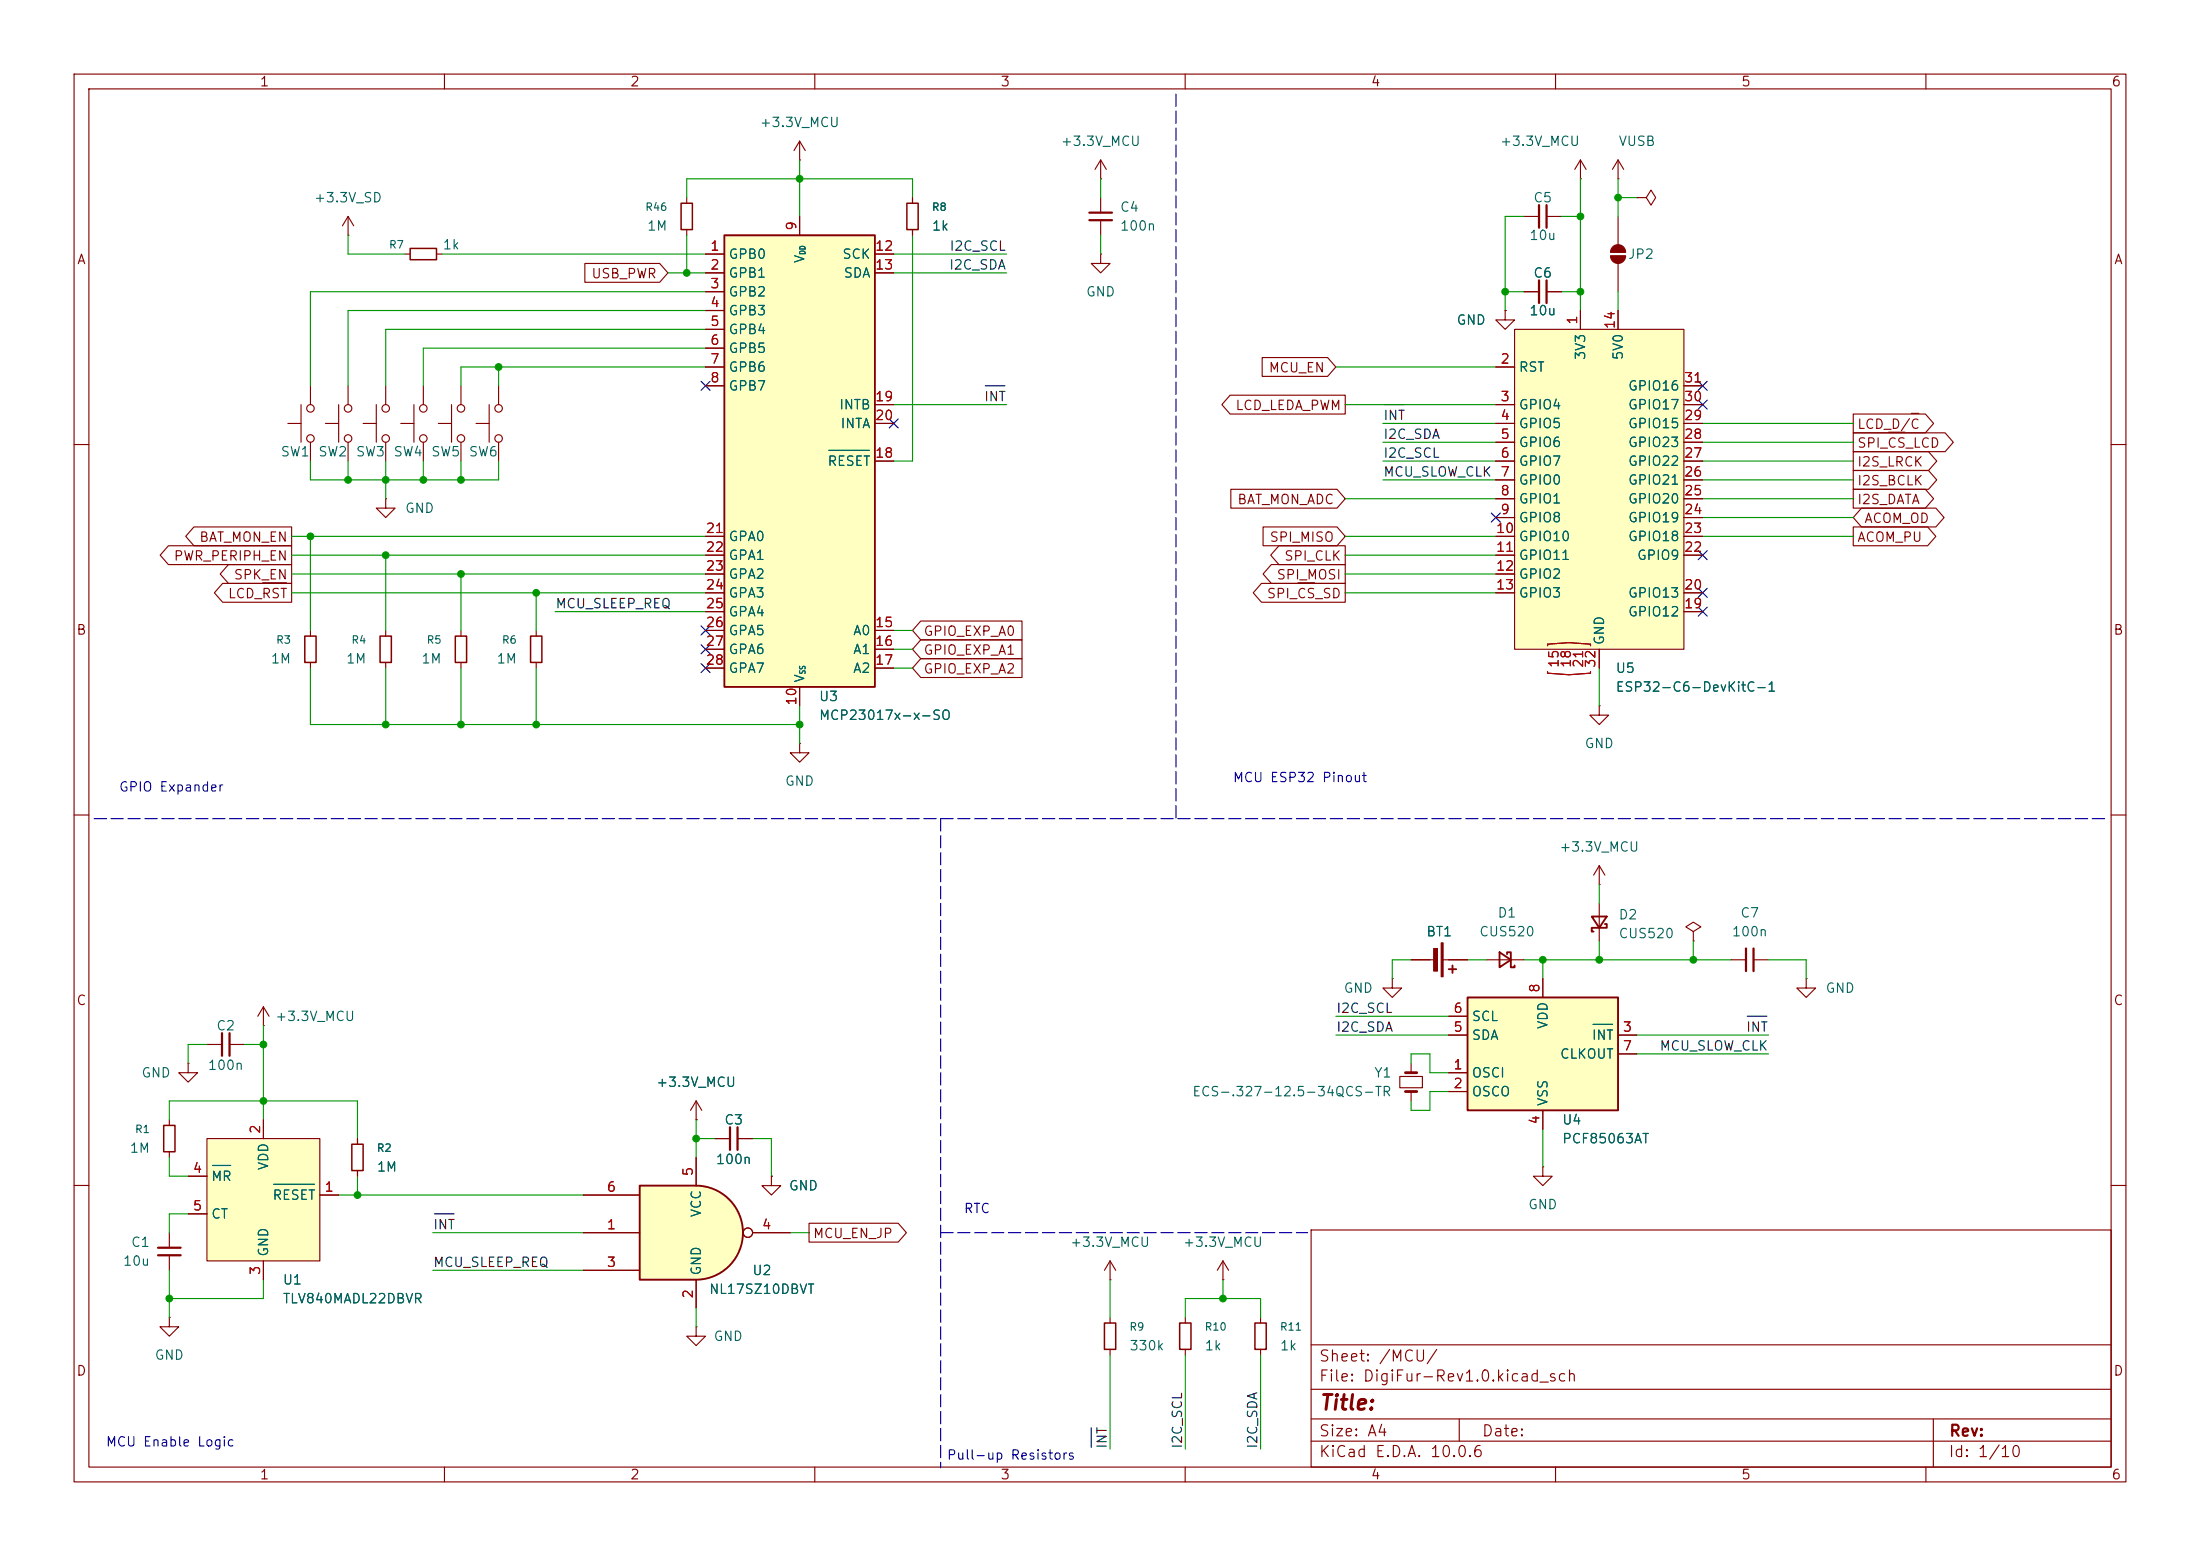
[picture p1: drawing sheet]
<svg xmlns="http://www.w3.org/2000/svg" width="297mm" height="210mm" viewBox="0 0 297 210" stroke-linecap="round" stroke-linejoin="round" font-family="sans-serif">
<g fill="none" stroke="#840000" stroke-width=".15">
<path d="M10 10h277v190h-277zM12 12h273v186h-273zM60 10v2M110 10v2M160 10v2M210 10v2M260 10v2M38.9 57.2h1.7M40.6 54.6v5.1M41.9 52.1v2.5M41.9 59.7v2.5M64.3 57.2h1.7"/>
<path d="M66 54.6v5.1M67.3 52.1v2.5M67.3 59.7v2.5M10 60h2M285 60h2M41.9 85.1v.8M41.9 89.4v.8M52.1 85.1v.8M52.1 89.4v.8M62.2 85.1v.8M62.2 89.4v.8M10 110h2"/>
<path d="M285 110h2M188 132.1v1.3h-1.3l1.3 1.2 1.2-1.2h-1.2M188 132.1h.1M48.3 153.7v.7M48.3 158v.8M94 151.1h.1M94 148.6l-.8 1.3M94 148.6l.7 1.3M94 148.6v2.5M96.5 153.7h2.1M99.6 153.7h2M104.1 158.8v1.2h-1.2l1.2 1.3 1.3-1.3h-1.3"/>
<path d="M104.1 158.8h.1M189 145.3h3v1.5h-3zM190.5 143.5v1.3M190.5 147.3v1.3M208.3 157.5v1.3h1.2l-1.2 1.2-1.3-1.2h1.3M208.3 157.5h.1M10 160h2M170.2 177.8v.8M177 166h108v32h-108zM285 160h2M60 198v2M110 198v2"/>
<path d="M160 198v2M170.2 182.1v.8M177 194.5h108M177 191.5h108M177 187.5h108M177 181.5h108M197 191.5v3M210 198v2M260 198v2M261 191.5v6.5"/>
<circle cx="41.9" cy="55.1" r=".51"/>
<circle cx="41.9" cy="59.2" r=".51"/>
<circle cx="67.3" cy="55.1" r=".51"/>
<circle cx="67.3" cy="59.2" r=".51"/>
</g>
<path d="M41.1 85.9h1.6v3.5h-1.6zM51.3 85.9h1.5v3.5h-1.5zM61.5 85.9h1.5v3.5h-1.5zM47.5 154.4h1.5v3.6h-1.5zM169.4 178.6h1.5v3.5h-1.5z" fill="none" stroke="#840000" stroke-width=".2"/>
<path d="M189.7 147.3h1.6M189.7 144.8h1.6" fill="none" stroke="#840000" stroke-width=".38"/>
<path d="M98.6 152.1v3.1M99.6 152.1v3.1" fill="none" stroke="#840000" stroke-width=".3"/>
<path d="M94 160a6.4 6.4 0 0 1 6.3 6.4 6.4 6.4 0 0 1-6.3 6.3z" fill="#ffffc2" stroke="#ffffc2" stroke-width=".14"/>
<path d="M86.4 160h7.6v12.7h-7.6z" fill="#ffffc2"/>
<path d="M195.6 130.8h1M196.1 130.3v1M202.4 128.5l1.6 1-1.6 1.1zM203.5 128.8v-.3h.5v2.1h.5v-.3M86.4 160h7.6a6.4 6.4 0 0 1 6.3 6.4 6.4 6.4 0 0 1-6.3 6.3h-7.6z" fill="none" stroke="#840000" stroke-width=".25"/>
<g fill="none" stroke="#840000" stroke-width=".15">
<path d="M123.2 26.7v.7M123.2 31v.8M190.5 129.5h3.3M194.8 129.5h3.3M200.7 129.5h5M228.6 125.7l1-.6-1-.6-1 .6 1 .6v1.3M228.6 127h.1M94 156.2v3.8M78.7 166.4h7.7M78.7 171.5h7.7M78.7 161.3h7.7M94 179.1v1.2h-1.3l1.3 1.3 1.2-1.3h-1.2"/>
<path d="M94 179.1h.1M94 172.7v3.8M101.6 166.4h5.1"/>
<circle cx="101" cy="166.4" r=".63"/>
</g>
<g fill="#840000" stroke="#840000" stroke-width=".15">
<path d="M194.6 127.3h.2v4.5h-.2z"/>
<path d="M193.5 128h.6v3.1h-.6z"/>
</g>
<path d="M122.4 27.4h1.6v3.6h-1.6z" fill="none" stroke="#840000" stroke-width=".2"/>
<path d="M97.8 31.8h20.3v60.9h-20.3z" fill="#ffffc2"/>
<path d="M97.8 31.8h20.3v60.9h-20.3z" fill="none" stroke="#840000" stroke-width=".25"/>
<g fill="none" stroke="#840000" stroke-width=".15">
<path d="M107.9 19.1v2.5M107.9 19.1l-.7 1.2M107.9 19.1l.8 1.2M47 31.8h.1M47 29.2l-.8 1.3M47 29.2l.8 1.3M47 29.2v2.6M54.6 34.3h.8M58.9 34.3h.8M92.7 26.7v.7M92.7 31v.8M95.2 34.3h2.6"/>
<path d="M95.2 36.8h2.6M95.2 39.4h2.6M107.9 21.6h.1M107.9 29.2v2.6M118.1 34.3h2.5M118.1 36.8h2.5M148.6 34.3v1.3h1.3l-1.3 1.2-1.3-1.2h1.3M148.6 34.3h.1M148.6 24.1h.1M148.6 21.6v2.5M148.6 26.7v2M148.6 29.7v2.1"/>
<path d="M148.6 21.6l-.8 1.3M148.6 21.6l.8 1.3M218.4 24.1h.1M218.4 21.6l-.7 1.3M218.4 21.6l.8 1.3M218.4 21.6v2.5M43.9 57.2h1.8M45.7 54.6v5.1M47 52.1v2.5M47 59.7v2.5M49 57.2h1.8M50.8 54.6v5.1"/>
<path d="M52.1 52.1v2.5M52.1 59.7v2.5M54.1 57.2h1.8M55.9 54.6v5.1M57.1 52.1v2.5M57.1 59.7v2.5M59.2 57.2h1.8M61 54.6v5.1M62.2 52.1v2.5M62.2 59.7v2.5M95.2 41.9h2.6M95.2 44.5h2.6"/>
<path d="M95.2 47h2.6M95.2 49.5h2.6M95.2 52.1h2.6M118.1 54.6h2.5M118.1 57.2h2.5M203.2 41.9v1.3h1.3l-1.3 1.3-1.3-1.3h1.3M203.2 41.9h.1M52.1 67.3v1.3h1.2l-1.2 1.3-1.3-1.3h1.3M52.1 67.3h.1M95.2 72.4h2.6M95.2 74.9h2.6M95.2 77.5h2.6"/>
<path d="M118.1 62.2h2.5M72.4 85.1v.8M72.4 89.4v.8M95.2 85.1h2.6M95.2 87.6h2.6M95.2 90.2h2.6M95.2 80h2.6M95.2 82.6h2.6M107.9 92.7v2.6M118.1 85.1h2.5M118.1 87.6h2.5M118.1 90.2h2.5"/>
<path d="M107.9 100.3v1.3h1.3l-1.3 1.3-1.2-1.3h1.2M107.9 100.3h.1M233.7 129.5h2M236.7 129.5h2.1M25.4 143.5v1.3h1.3l-1.3 1.3-1.3-1.3h1.3M25.4 143.5h.1M27.9 141h2.1M31 141h2M149.9 172.7h.1M149.9 170.2v2.5M149.9 177.8v.8M149.9 170.2l-.8 1.3"/>
<path d="M149.9 170.2l.7 1.3M160 177.8v.8M165.1 172.7h.1M165.1 170.2l-.8 1.3M165.1 170.2l.8 1.3M165.1 170.2v2.5M149.9 182.1v.8M160 182.1v.8"/>
<circle cx="47" cy="59.2" r=".51"/>
<circle cx="47" cy="55.1" r=".51"/>
<circle cx="52.1" cy="59.2" r=".51"/>
<circle cx="52.1" cy="55.1" r=".51"/>
<circle cx="57.2" cy="59.2" r=".51"/>
<circle cx="57.2" cy="55.1" r=".51"/>
<circle cx="62.2" cy="59.2" r=".51"/>
<circle cx="62.2" cy="55.1" r=".51"/>
</g>
<path d="M111.9 60.8h5.5" fill="none" stroke="#006464" stroke-width=".15"/>
<path d="M55.4 33.5h3.5v1.6h-3.5zM91.9 27.4h1.6v3.6h-1.6zM71.6 85.9h1.6v3.5h-1.6zM149.1 178.6h1.5v3.5h-1.5zM159.3 178.6h1.5v3.5h-1.5z" fill="none" stroke="#840000" stroke-width=".2"/>
<path d="M147.1 28.7h3M147.1 29.7h3M30 139.4v3.1M31 139.4v3.1M235.7 128v3.1M236.7 128v3.1" fill="none" stroke="#840000" stroke-width=".3"/>
<path d="M198.1 134.6h20.3v15.3h-20.3z" fill="#ffffc2"/>
<path d="M198.1 134.6h20.3v15.3h-20.3z" fill="none" stroke="#840000" stroke-width=".25"/>
<path d="M35.6 138.4h.1M35.6 135.9l-.8 1.3M35.6 135.9l.7 1.3M35.6 135.9v2.5M195.6 139.7h2.5M195.6 137.2h2.5M208.3 132.1v2.5M218.4 139.7h2.6M195.6 144.8h2.5M195.6 147.3h2.5M208.3 149.9v2.5M218.4 142.2h2.6" fill="none" stroke="#840000" stroke-width=".15"/>
<path d="M215.1 138.3h2.6" fill="none" stroke="#006464" stroke-width=".15"/>
<path d="M27.9 153.7h15.3v16.5h-15.3z" fill="#ffffc2"/>
<g fill="none" stroke="#840000" stroke-width=".15">
<path d="M205.7 29.2h2.1M205.7 39.4h2.1M208.8 29.2h2M208.8 39.4h2M213.4 24.1h.1M213.4 21.6l-.8 1.3M213.4 21.6l.7 1.3M213.4 21.6v2.5M221 26.7h1.2l.7-1 .6 1-.6 1-.7-1M221 26.7h.1M215.9 95.3v1.2h1.3l-1.3 1.3-1.3-1.3h1.3M215.9 95.3h.1"/>
<path d="M215.9 119.4h.1M215.9 116.8l-.8 1.3M215.9 116.8l.8 1.3M215.9 116.8v2.6M215.9 121.9v5.1M243.8 132.1v1.3h-1.2l1.2 1.2 1.3-1.2h-1.3M243.8 132.1h.1M22.9 151.1v.8M22.9 155.4v.8M25.4 158.8h2.5M27.9 153.7h15.3v16.5h-15.3zM35.6 151.1v2.6"/>
<path d="M22.9 177.8v1.3h1.2l-1.2 1.2-1.3-1.2h1.3M22.9 177.8h.1M22.9 166.4v2M22.9 169.4v2.1M25.4 163.8h2.5M35.6 170.2v2.5M43.2 161.3h2.5"/>
</g>
<path d="M28.7 157.3h2.4M37 159.8h5.4" fill="none" stroke="#006464" stroke-width=".15"/>
<path d="M207.8 27.7v3M207.8 37.8v3.1M208.8 27.7v3M208.8 37.8v3.1M21.3 168.4h3.1M21.3 169.4h3.1" fill="none" stroke="#840000" stroke-width=".3"/>
<path d="M22.1 151.9h1.5v3.5h-1.5z" fill="none" stroke="#840000" stroke-width=".2"/>
<path d="M214.9 123.7h2l-1 1.5zM216.7 124.7h.2v.5h-2v.5h.2" fill="none" stroke="#840000" stroke-width=".25"/>
<path d="M204.5 44.5h22.8v43.1h-22.8z" fill="#ffffc2"/>
<g fill="none" stroke="#840000" stroke-width=".15">
<path d="M79 35.6h10.1l1.1 1.2-1.1 1.3h-10.1zM95.2 34.3h2.6M95.2 36.8h2.6M95.2 39.4h2.6M107.9 29.2v2.6M118.1 34.3h2.5M118.1 36.8h2.5M123.2 26.7v.7M123.2 31v.8M205.7 39.4h2.1M208.8 39.4h2M217.4 34h2.1"/>
<path d="M217.4 34.5h2.1M218.4 29.2v3.8M218.4 35.6v3.8M95.2 49.5h2.6M95.2 52.1h2.6M95.2 41.9h2.6M95.2 44.5h2.6M95.2 47h2.6M118.1 54.6h2.5M118.1 57.2h2.5M166.1 53.3h15.5v2.6h-15.5l-1.1-1.3zM170.4 48.3h8.8l1.1 1.2-1.1 1.3h-8.8z"/>
<path d="M201.9 49.5h2.6M201.9 54.6h2.6M201.9 57.2h2.6M201.9 59.7h2.6M203.2 41.9h.1M204.5 44.5h22.8v43.1h-22.8zM213.4 41.9v2.6M218.4 41.9v2.6M227.3 54.6h2.6M227.3 57.2h2.6M227.3 59.7h2.6M227.3 52.1h2.6"/>
<path d="M250.2 58.4h12.4l1.1 1.3-1.1 1.3h-12.4zM250.2 55.9h9.7l1.1 1.3-1.1 1.2h-9.7zM254.9 58.3h2.3M258 55.8h1M22.7 73.7h16.7v2.5h-16.7l-1.1-1.3zM26.2 71.1h13.2v2.6h-13.2l-1.1-1.3zM30.1 78.7h9.3v2.6h-9.3l-1.2-1.3zM30.8 76.2h8.6v2.5h-8.6l-1.1-1.2zM35.5 78.7h3.2M95.2 72.4h2.6M95.2 74.9h2.6M95.2 77.5h2.6"/>
<path d="M118.1 62.2h2.5M166.2 66h14.3l1.1 1.3-1.1 1.3h-14.3zM170.3 78.7h11.3v2.6h-11.3l-1.1-1.3zM170.5 71.1h10l1.1 1.3-1.1 1.3h-10zM171.6 76.2h10v2.5h-10l-1.1-1.2zM172.7 73.7h8.9v2.5h-8.9l-1.2-1.3zM175.2 78.7h2.3M201.9 62.2h2.6M201.9 64.8h2.6M201.9 67.3h2.6M201.9 69.9h2.6M201.9 72.4h2.6"/>
<path d="M201.9 74.9h2.6M201.9 77.5h2.6M227.3 62.2h2.6M227.3 64.8h2.6M227.3 67.3h2.6M227.3 69.9h2.6M227.3 72.4h2.6M227.3 74.9h2.6M250.2 66h9.7l1.1 1.3-1.1 1.3h-9.7zM250.2 61h10.2l1.1 1.2-1.1 1.3h-10.2zM250.2 71.1h10l1.1 1.3-1.1 1.3h-10zM250.2 63.5h10.2l1.1 1.3-1.1 1.2h-10.2z"/>
<path d="M251.3 68.6h10l1.2 1.3-1.2 1.2h-10l-1.1-1.2zM95.2 80h2.6M95.2 82.6h2.6M95.2 85.1h2.6M95.2 87.6h2.6M95.2 90.2h2.6M107.9 92.7v2.6M118.1 85.1h2.5M118.1 87.6h2.5M118.1 90.2h2.5M124.3 86.4h13.7v2.5h-13.7l-1.1-1.3zM124.3 83.8h13.7v2.6h-13.7l-1.1-1.3z"/>
<path d="M124.3 88.9h13.7v2.5h-13.7l-1.1-1.2zM201.9 80h2.6M215.9 87.6v2.6M227.3 80h2.6M227.3 82.6h2.6M190.5 129.5h2.5M195.6 139.7h2.5M195.6 137.2h2.5M195.6 129.5h2.5M208.3 132.1v2.5M218.4 139.7h2.6M25.4 158.8h2.5"/>
<path d="M35.6 151.1v2.6M48.3 153.7v.7M48.3 158v.8M94 151.1h.1M94 156.2v3.8M96.5 153.7h2.1M99.6 153.7h2M104.1 158.8h.1M195.6 144.8h2.5M195.6 147.3h2.5M208.3 149.9v2.5M218.4 142.2h2.6"/>
<path d="M25.4 163.8h2.5M35.6 170.2v2.5M43.2 161.3h2.5M78.7 161.3h7.7M78.7 166.4h7.7M78.7 171.5h7.7M94 172.7v3.8M101.6 166.4h5.1M109.2 165.1h12.1l1.1 1.3-1.1 1.2h-12.1z"/>
<circle cx="101" cy="166.4" r=".63"/>
</g>
<path d="M208.9 87.2v-.3l2.9-.2 2.9 .2v.3M208.9 90.6v.3l2.9 .2 2.9-.2v-.3" fill="none" stroke="#a90000" stroke-width=".15"/>
<g fill="#840000" stroke="#840000" stroke-width=".15">
<path d="M217.7 33.3a1.02 1.02 0 0 1 1.1-.2 1.02 1.02 0 0 1 .7 .9h-2.1l.1-.4z"/>
<path d="M217.4 34.5h2.1a1.02 1.02 0 0 1-1.1 1.1 1.02 1.02 0 0 1-1-1.1z"/>
</g>
<path d="M133 52.1h2.7M186.9 54.6h2.7M235.9 137.2h2.6M58.6 163.8h2.7M147.3 192.7v2.7" fill="none" stroke="#0f0f0f" stroke-width=".15"/>
<path d="M158.7 12.7v97.8M12.7 110.5h271.8M127 110.5v87.6M127 166.4h49.5" fill="none" stroke="#0000c2" stroke-width=".15" stroke-dasharray="1.7 .6"/>
<g fill="none" stroke="#009600" stroke-width=".15">
<path d="M47 31.8v2.5h7.6M59.7 34.3h35.5M90.2 36.8h5M92.7 26.7v-2.6h30.5v2.6M92.7 31.8v5M95.2 39.4h-53.3v12.7M107.9 21.6v7.6M120.6 36.8h15.3M120.6 34.3h15.3M123.2 31.8v30.4h-2.6M148.6 24.1v2.6M148.6 31.8v2.5"/>
<path d="M203.2 39.4h2.5M205.7 29.2h-2.5v12.7M210.8 29.2h2.6M210.8 39.4h2.6M213.4 24.1v17.8M218.4 24.1v5.1M218.4 39.4v2.5M218.4 26.7h2.6M67.3 49.5v2.6M95.2 49.5h-33v2.6M95.2 44.5h-43.1v7.6M95.2 47h-38.1v5.1"/>
<path d="M95.2 41.9h-48.2v10.2M120.6 54.6h15.3M180.3 49.5h21.6M181.6 54.6h20.3M186.7 59.7h15.2M186.7 57.2h15.2M229.9 59.7h20.3M229.9 57.2h20.3M39.4 74.9h55.8M39.4 77.5h55.8M39.4 72.4h55.8M41.9 62.2v2.6h25.4v-2.6"/>
<path d="M41.9 72.4v12.7M47 62.2v2.6M52.1 62.2v5.1M52.1 74.9v10.2M57.1 62.2v2.6M62.2 62.2v2.6M62.2 77.5v7.6M181.6 74.9h20.3M181.6 77.5h20.3M181.6 67.3h20.3M181.6 72.4h20.3M186.7 64.8h15.2"/>
<path d="M186.7 62.2h15.2M229.9 67.3h20.3M229.9 72.4h20.3M229.9 64.8h20.3M229.9 62.2h20.3M229.9 69.9h20.3M39.4 80h55.8M41.9 90.2v7.6h66M52.1 90.2v7.6M62.2 90.2v7.6M72.4 80v5.1M72.4 90.2v7.6"/>
<path d="M74.9 82.6h20.3M107.9 95.3v5M120.6 90.2h2.6M120.6 85.1h2.6M120.6 87.6h2.6M181.6 80h20.3M215.9 90.2v5.1M215.9 119.4v2.5M35.6 138.4v12.7M180.3 139.7h15.3M180.3 137.2h15.3M190.5 129.5h-2.5v2.6"/>
<path d="M198.1 129.5h2.6M205.7 129.5h28M208.3 129.5v2.6M215.9 127v2.5M221 139.7h17.8M228.6 127v2.5M238.8 129.5h5v2.6M22.9 151.1v-2.5h25.4v5.1M22.9 156.2v2.6h2.5M27.9 141h-2.5v2.5M33 141h2.6M48.3 158.8v2.5"/>
<path d="M94 151.1v5.1M94 153.7h2.5M101.6 153.7h2.5v5.1M190.5 143.5v-1.3h2.5v2.6h2.6M195.6 147.3h-2.6v2.6h-2.5v-1.3M208.3 152.4v5.1M221 142.2h17.8M22.9 171.5v6.3M25.4 163.8h-2.5v2.6M35.6 172.7v2.6h-12.7M45.7 161.3h33M58.4 166.4h20.3"/>
<path d="M58.4 171.5h20.3M94 176.5v2.6M106.7 166.4h2.5M149.9 172.7v5.1M160 177.8v-2.5h10.2v2.5M165.1 172.7v2.6M149.9 182.9v12.7M160 182.9v12.7M170.2 182.9v12.7"/>
</g>
<g fill="none" stroke="#000084" stroke-width=".15">
<path d="M94.6 51.5l1.3 1.2M95.9 51.5l-1.3 1.2M120 56.5l1.3 1.3M121.3 56.5l-1.3 1.3M229.3 51.5l1.2 1.2M229.3 54l1.2 1.2M230.5 51.5l-1.2 1.2M230.5 54l-1.2 1.2M201.3 69.2l1.2 1.3M202.5 69.2l-1.2 1.3M229.3 74.3l1.2 1.2M229.3 79.4l1.2 1.2"/>
<path d="M230.5 74.3l-1.2 1.2M230.5 79.4l-1.2 1.2M94.6 84.5l1.3 1.2M94.6 89.6l1.3 1.2M94.6 87l1.3 1.2M95.9 84.5l-1.3 1.2M95.9 89.6l-1.3 1.2M95.9 87l-1.3 1.2M229.3 81.9l1.2 1.3M230.5 81.9l-1.2 1.3"/>
</g>
<path d="M111.9 60.8h5.5M215.1 138.3h2.6M28.7 157.3h2.4M37 159.8h5.4" fill="none" stroke="#006464" stroke-width=".15"/>
<g fill="#009600" stroke="#009600" stroke-width=".14">
<circle cx="22.9" cy="175.3" r=".46"/>
<circle cx="52.1" cy="97.8" r=".46"/>
<circle cx="35.6" cy="141" r=".46"/>
<circle cx="107.9" cy="24.1" r=".46"/>
<circle cx="62.2" cy="64.8" r=".46"/>
<circle cx="57.1" cy="64.8" r=".46"/>
<circle cx="47" cy="64.8" r=".46"/>
<circle cx="41.9" cy="72.4" r=".46"/>
<circle cx="52.1" cy="64.8" r=".46"/>
<circle cx="52.1" cy="74.9" r=".46"/>
<circle cx="72.4" cy="80" r=".46"/>
<circle cx="67.3" cy="49.5" r=".46"/>
<circle cx="92.7" cy="36.8" r=".46"/>
<circle cx="62.2" cy="77.5" r=".46"/>
<circle cx="62.2" cy="97.8" r=".46"/>
<circle cx="107.9" cy="97.8" r=".46"/>
<circle cx="72.4" cy="97.8" r=".46"/>
<circle cx="48.3" cy="161.3" r=".46"/>
<circle cx="94" cy="153.7" r=".46"/>
<circle cx="35.6" cy="148.6" r=".46"/>
<circle cx="208.3" cy="129.5" r=".46"/>
<circle cx="215.9" cy="129.5" r=".46"/>
<circle cx="228.6" cy="129.5" r=".46"/>
<circle cx="165.1" cy="175.3" r=".46"/>
<circle cx="213.4" cy="29.2" r=".46"/>
<circle cx="213.4" cy="39.4" r=".46"/>
<circle cx="203.2" cy="39.4" r=".46"/>
<circle cx="218.4" cy="26.7" r=".46"/>
</g>
<text font-size="2" fill="#840000" x="178" y="190.8">Title:</text>
<g font-size="1.5" fill="#840000">
<text x="178" y="184.1">Sheet: /MCU/</text>
<text x="178" y="186.8">File: DigiFur-Rev1.0.kicad_sch</text>
<text x="178" y="197">KiCad E.D.A. 10.0.6</text>
<text x="178" y="194.2">Size: A4</text>
<text x="200" y="194.2">Date:</text>
<text x="263" y="197">Id: 1/10</text>
<text x="263" y="194.2">Rev:</text>
</g>
<g font-size="1.3" fill="#840000">
<text x="35" y="12">1</text>
<text x="85" y="12">2</text>
<text x="135" y="12">3</text>
<text x="185" y="12">4</text>
<text x="235" y="12">5</text>
<text x="285" y="12">6</text>
<text x="10.3" y="36">A</text>
<text x="285.3" y="36">A</text>
<text x="79.7" y="37.9">USB_PWR</text>
<text x="171.2" y="50.6">MCU_EN</text>
<text x="166.7" y="55.7">LCD_LEDA_PWM</text>
<text x="250.6" y="58.2">LCD_D/C</text>
<text x="250.6" y="60.7">SPI_CS_LCD</text>
<text x="250.6" y="63.3">I2S_LRCK</text>
<text x="250.6" y="65.8">I2S_BCLK</text>
<text x="167" y="68.4">BAT_MON_ADC</text>
<text x="250.6" y="68.4">I2S_DATA</text>
<text x="251.6" y="70.9">ACOM_OD</text>
<text x="23.4" y="76">PWR_PERIPH_EN</text>
<text x="26.8" y="73.4">BAT_MON_EN</text>
<text x="171.3" y="73.4">SPI_MISO</text>
<text x="173.3" y="76">SPI_CLK</text>
<text x="250.6" y="73.4">ACOM_PU</text>
<text x="30.7" y="81.1">LCD_RST</text>
<text x="31.5" y="78.5">SPK_EN</text>
<text x="170.9" y="81.1">SPI_CS_SD</text>
<text x="172.3" y="78.5">SPI_MOSI</text>
<text x="10.2" y="86">B</text>
<text x="124.6" y="88.7">GPIO_EXP_A1</text>
<text x="124.6" y="86.1">GPIO_EXP_A0</text>
<text x="285.2" y="86">B</text>
<text x="124.6" y="91.2">GPIO_EXP_A2</text>
<text x="10.2" y="136">C</text>
<text x="285.2" y="136">C</text>
<text x="109.7" y="167.4">MCU_EN_JP</text>
<text x="10.2" y="186">D</text>
<text x="285.2" y="186">D</text>
<text x="35" y="200">1</text>
<text x="85" y="200">2</text>
<text x="135" y="200">3</text>
<text x="185" y="200">4</text>
<text x="235" y="200">5</text>
<text x="285" y="200">6</text>
</g>
<g font-size="1.3" fill="#006464">
<text x="102.5" y="17.5">+3.3V_MCU</text>
<text x="143.1" y="20">+3.3V_MCU</text>
<text x="202.4" y="20">+3.3V_MCU</text>
<text x="218.4" y="20">VUSB</text>
<text x="42.3" y="27.6">+3.3V_SD</text>
<text x="151.1" y="28.9">C4</text>
<text x="206.9" y="27.6">C5</text>
<text x="59.7" y="34">1k</text>
<text x="87.3" y="31.4">1M</text>
<text x="98.3" y="35.3">GPB0</text>
<text x="108.9" y="35.6" transform="rotate(-90 108.9 35.6)">V</text>
<text x="113.6" y="35.3">SCK</text>
<text x="125.7" y="31.4">1k</text>
<text x="151.1" y="31.4">100n</text>
<text x="206.4" y="32.7">10u</text>
<text x="219.7" y="35.3">JP2</text>
<text x="98.3" y="37.8">GPB1</text>
<text x="98.3" y="40.3">GPB2</text>
<text x="113.8" y="37.8">SDA</text>
<text x="146.5" y="40.3">GND</text>
<text x="206.9" y="37.8">C6</text>
<text x="98.3" y="42.9">GPB3</text>
<text x="98.3" y="45.4">GPB4</text>
<text x="98.3" y="48">GPB5</text>
<text x="196.6" y="44.1">GND</text>
<text x="206.4" y="42.9">10u</text>
<text x="98.3" y="50.5">GPB6</text>
<text x="98.3" y="53">GPB7</text>
<text x="205" y="50.5">RST</text>
<text x="214.3" y="48.7" transform="rotate(-90 214.3 48.7)">3V3</text>
<text x="219.4" y="48.7" transform="rotate(-90 219.4 48.7)">5V0</text>
<text x="219.7" y="53">GPIO16</text>
<text x="113.2" y="55.6">INTB</text>
<text x="113.4" y="58.1">INTA</text>
<text x="205" y="55.6">GPIO4</text>
<text x="205" y="58.1">GPIO5</text>
<text x="219.7" y="58.1">GPIO15</text>
<text x="219.7" y="55.6">GPIO17</text>
<text x="37.8" y="61.9">SW1</text>
<text x="42.9" y="61.9">SW2</text>
<text x="48" y="61.9">SW3</text>
<text x="53" y="61.9">SW4</text>
<text x="58.1" y="61.9">SW5</text>
<text x="63.2" y="61.9">SW6</text>
<text x="111.6" y="63.2">RESET</text>
<text x="205" y="60.7">GPIO6</text>
<text x="205" y="63.2">GPIO7</text>
<text x="205" y="65.7">GPIO0</text>
<text x="219.7" y="65.7">GPIO21</text>
<text x="219.7" y="63.2">GPIO22</text>
<text x="219.7" y="60.7">GPIO23</text>
<text x="54.6" y="69.5">GND</text>
<text x="205" y="68.3">GPIO1</text>
<text x="205" y="70.8">GPIO8</text>
<text x="219.7" y="70.8">GPIO19</text>
<text x="219.7" y="68.3">GPIO20</text>
<text x="98.3" y="73.4">GPA0</text>
<text x="98.3" y="75.9">GPA1</text>
<text x="205" y="73.4">GPIO10</text>
<text x="205" y="75.9">GPIO11</text>
<text x="219.7" y="73.4">GPIO18</text>
<text x="220.9" y="75.9">GPIO9</text>
<text x="98.3" y="78.4">GPA2</text>
<text x="98.3" y="81">GPA3</text>
<text x="98.3" y="83.5">GPA4</text>
<text x="205" y="78.4">GPIO2</text>
<text x="205" y="81">GPIO3</text>
<text x="219.7" y="83.5">GPIO12</text>
<text x="219.7" y="81">GPIO13</text>
<text x="36.5" y="89.9">1M</text>
<text x="46.6" y="89.9">1M</text>
<text x="56.8" y="89.9">1M</text>
<text x="67" y="89.9">1M</text>
<text x="98.3" y="86.1">GPA5</text>
<text x="98.3" y="88.6">GPA6</text>
<text x="115.1" y="86.1">A0</text>
<text x="115.1" y="88.6">A1</text>
<text x="216.9" y="87.1" transform="rotate(-90 216.9 87.1)">GND</text>
<text x="98.3" y="91.1">GPA7</text>
<text x="108.9" y="92.2" transform="rotate(-90 108.9 92.2)">V</text>
<text x="110.5" y="94.9">U3</text>
<text x="115.1" y="91.1">A2</text>
<text x="218" y="91.1">U5</text>
<text x="218" y="93.7">ESP32-C6-DevKitC-1</text>
<text x="110.5" y="97.5">MCP23017x-x-SO</text>
<text x="213.8" y="101.3">GND</text>
<text x="105.9" y="106.4">GND</text>
<text x="210.4" y="115.3">+3.3V_MCU</text>
<text x="202.1" y="124.2">D1</text>
<text x="218.4" y="124.4">D2</text>
<text x="234.9" y="124.2">C7</text>
<text x="192.5" y="126.7">BT1</text>
<text x="199.6" y="126.7">CUS520</text>
<text x="218.4" y="126.9">CUS520</text>
<text x="233.7" y="126.7">100n</text>
<text x="181.3" y="134.3">GND</text>
<text x="246.4" y="134.3">GND</text>
<text x="29.1" y="139.4">C2</text>
<text x="37.1" y="138.1">+3.3V_MCU</text>
<text x="198.6" y="140.7">SDA</text>
<text x="198.6" y="138.1">SCL</text>
<text x="209.2" y="139" transform="rotate(-90 209.2 139)">VDD</text>
<text x="210.5" y="143.2">CLKOUT</text>
<text x="214.8" y="140.7">INT</text>
<text x="19" y="145.7">GND</text>
<text x="28" y="144.7">100n</text>
<text x="88.5" y="147">+3.3V_MCU</text>
<text x="160.9" y="148.3">ECS-.327-12.5-34QCS-TR</text>
<text x="185.4" y="145.7">Y1</text>
<text x="198.6" y="145.7">OSCI</text>
<text x="198.6" y="148.3">OSCO</text>
<text x="209.2" y="149.4" transform="rotate(-90 209.2 149.4)">VSS</text>
<text x="17.4" y="155.9">1M</text>
<text x="97.7" y="152.1">C3</text>
<text x="210.8" y="152.1">U4</text>
<text x="210.8" y="154.6">PCF85063AT</text>
<text x="28.4" y="159.7">MR</text>
<text x="36.5" y="158" transform="rotate(-90 36.5 158)">VDD</text>
<text x="50.8" y="158.4">1M</text>
<text x="96.5" y="157.4">100n</text>
<text x="106.4" y="161">GND</text>
<text x="28.4" y="164.8">CT</text>
<text x="36.7" y="162.3">RESET</text>
<text x="94.9" y="164.4" transform="rotate(-90 94.9 164.4)">VCC</text>
<text x="206.2" y="163.5">GND</text>
<text x="16.5" y="171.1">10u</text>
<text x="17.6" y="168.6">C1</text>
<text x="36.5" y="169.7" transform="rotate(-90 36.5 169.7)">GND</text>
<text x="38.1" y="173.7">U1</text>
<text x="94.9" y="172.2" transform="rotate(-90 94.9 172.2)">GND</text>
<text x="101.5" y="172.4">U2</text>
<text x="144.4" y="168.6">+3.3V_MCU</text>
<text x="159.6" y="168.6">+3.3V_MCU</text>
<text x="38.1" y="176.2">TLV840MADL22DBVR</text>
<text x="95.6" y="175">NL17SZ10DBVT</text>
<text x="20.8" y="183.8">GND</text>
<text x="96.3" y="181.3">GND</text>
<text x="152.4" y="182.6">330k</text>
<text x="162.5" y="182.6">1k</text>
<text x="172.7" y="182.6">1k</text>
</g>
<g font-size="1.3" fill="#a90000">
<text x="95.8" y="34.2">1</text>
<text x="107.8" y="31.2" transform="rotate(-90 107.8 31.2)">9</text>
<text x="118" y="34.2">12</text>
<text x="95.8" y="36.7">2</text>
<text x="95.8" y="39.2">3</text>
<text x="95.8" y="41.8">4</text>
<text x="118" y="36.7">13</text>
<text x="95.8" y="44.3">5</text>
<text x="95.8" y="46.9">6</text>
<text x="213.2" y="43.9" transform="rotate(-90 213.2 43.9)">1</text>
<text x="218.3" y="44.5" transform="rotate(-90 218.3 44.5)">14</text>
<text x="95.8" y="49.4">7</text>
<text x="95.8" y="51.9">8</text>
<text x="202.5" y="49.4">2</text>
<text x="227.3" y="51.9">31</text>
<text x="118" y="54.5">19</text>
<text x="118" y="57">20</text>
<text x="202.5" y="54.5">3</text>
<text x="202.5" y="57">4</text>
<text x="202.5" y="59.6">5</text>
<text x="227.3" y="59.6">28</text>
<text x="227.3" y="57">29</text>
<text x="227.3" y="54.5">30</text>
<text x="118" y="62.1">18</text>
<text x="202.5" y="62.1">6</text>
<text x="202.5" y="64.6">7</text>
<text x="227.3" y="64.6">26</text>
<text x="227.3" y="62.1">27</text>
<text x="202.5" y="67.2">8</text>
<text x="202.5" y="69.7">9</text>
<text x="227.3" y="69.7">24</text>
<text x="227.3" y="67.2">25</text>
<text x="95.2" y="72.3">21</text>
<text x="95.2" y="74.8">22</text>
<text x="95.2" y="77.3">23</text>
<text x="201.9" y="72.3">10</text>
<text x="201.9" y="74.8">11</text>
<text x="201.9" y="77.3">12</text>
<text x="227.3" y="74.8">22</text>
<text x="227.3" y="72.3">23</text>
<text x="95.2" y="79.9">24</text>
<text x="95.2" y="82.4">25</text>
<text x="201.9" y="79.9">13</text>
<text x="227.3" y="82.4">19</text>
<text x="227.3" y="79.9">20</text>
<text x="95.2" y="85">26</text>
<text x="95.2" y="87.5">27</text>
<text x="118" y="85">15</text>
<text x="118" y="87.5">16</text>
<text x="95.2" y="90">28</text>
<text x="107.8" y="95.3" transform="rotate(-90 107.8 95.3)">10</text>
<text x="118" y="90">17</text>
<text x="210.7" y="90.2" transform="rotate(-90 210.7 90.2)">15</text>
<text x="212.4" y="90.2" transform="rotate(-90 212.4 90.2)">18</text>
<text x="214" y="90.2" transform="rotate(-90 214 90.2)">21</text>
<text x="215.7" y="90.2" transform="rotate(-90 215.7 90.2)">32</text>
<text x="196.1" y="137">6</text>
<text x="208.1" y="134.1" transform="rotate(-90 208.1 134.1)">8</text>
<text x="196.1" y="139.6">5</text>
<text x="219" y="139.6">3</text>
<text x="219" y="142.1">7</text>
<text x="196.1" y="144.6">1</text>
<text x="196.1" y="147.2">2</text>
<text x="35.4" y="153.1" transform="rotate(-90 35.4 153.1)">2</text>
<text x="208.1" y="151.9" transform="rotate(-90 208.1 151.9)">4</text>
<text x="25.9" y="158.6">4</text>
<text x="43.7" y="161.2">1</text>
<text x="81.8" y="161.2">6</text>
<text x="93.8" y="158.8" transform="rotate(-90 93.8 158.8)">5</text>
<text x="25.9" y="163.7">5</text>
<text x="81.8" y="166.2">1</text>
<text x="102.8" y="166.2">4</text>
<text x="35.4" y="172.2" transform="rotate(-90 35.4 172.2)">3</text>
<text x="81.8" y="171.3">3</text>
<text x="93.8" y="175.4" transform="rotate(-90 93.8 175.4)">2</text>
</g>
<g font-size="1.3" fill="#0f0f0f">
<text x="128.1" y="34.2">I2C_SCL</text>
<text x="128" y="36.7">I2C_SDA</text>
<text x="132.8" y="54.5">INT</text>
<text x="186.7" y="59.6">I2C_SDA</text>
<text x="186.7" y="57">INT</text>
<text x="186.7" y="64.6">MCU_SLOW_CLK</text>
<text x="186.7" y="62.1">I2C_SCL</text>
<text x="74.9" y="82.4">MCU_SLEEP_REQ</text>
<text x="180.3" y="137">I2C_SCL</text>
<text x="180.3" y="139.6">I2C_SDA</text>
<text x="224" y="142.1">MCU_SLOW_CLK</text>
<text x="235.6" y="139.6">INT</text>
<text x="58.4" y="166.2">INT</text>
<text x="58.4" y="171.3">MCU_SLEEP_REQ</text>
<text x="149.7" y="195.6" transform="rotate(-90 149.7 195.6)">INT</text>
<text x="159.9" y="195.6" transform="rotate(-90 159.9 195.6)">I2C_SCL</text>
<text x="170.1" y="195.6" transform="rotate(-90 170.1 195.6)">I2C_SDA</text>
</g>
<g font-size="1.3" fill="#0000c2">
<text x="16" y="107.2">GPIO Expander</text>
<text x="166.3" y="105.9">MCU ESP32 Pinout</text>
<text x="130" y="164.1">RTC</text>
<text x="14.2" y="195.6">MCU Enable Logic</text>
<text x="127.7" y="197.3">Pull-up Resistors</text>
</g>
<g font-size="1" fill="#006464">
<text x="87" y="28.7">R46</text>
<text x="125.7" y="28.7">R8</text>
<text x="52.4" y="33.8">R7</text>
<text x="37.2" y="87.1">R3</text>
<text x="47.4" y="87.1">R4</text>
<text x="57.5" y="87.1">R5</text>
<text x="67.7" y="87.1">R6</text>
<text x="18.1" y="153.2">R1</text>
<text x="50.8" y="155.7">R2</text>
<text x="152.4" y="179.8">R9</text>
<text x="162.5" y="179.8">R10</text>
<text x="172.7" y="179.8">R11</text>
</g>
<g font-size=".8" fill="#006464">
<text x="108.9" y="34.5" transform="rotate(-90 108.9 34.5)">DD</text>
<text x="108.9" y="91.1" transform="rotate(-90 108.9 91.1)">SS</text>
</g>
</svg>
